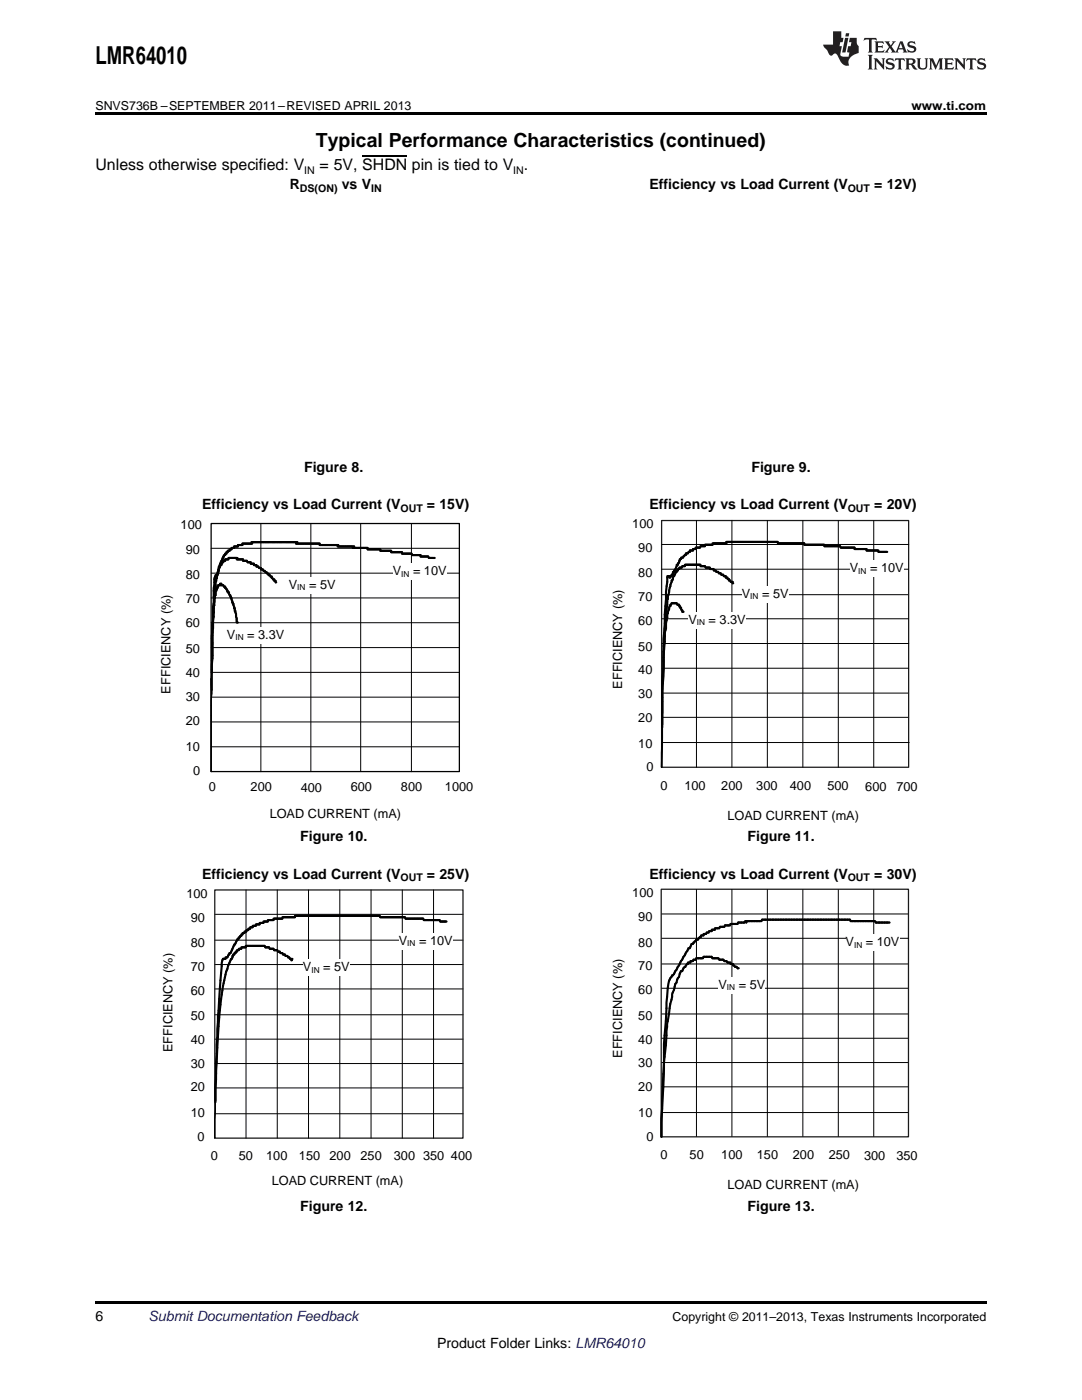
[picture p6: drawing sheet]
<svg xmlns="http://www.w3.org/2000/svg" width="216mm" height="279mm" viewBox="0 0 216 279" stroke-linecap="round" stroke-linejoin="round" font-family="sans-serif">
<path d="M19 259.7h177.8v.5h-177.8z" fill="#000"/>
<g fill="#fff">
<path d="M66.9 243.3h.3v.8h-.3z"/>
<path d="M156.1 243.3h.4v.8h-.4z"/>
</g>
<g fill="none" stroke="#000" stroke-width=".2">
<path d="M139 177.5v49.3M146 177.5v49.3M153.1 177.5v49.3M160.2 177.6v49.2M167.3 177.6v49.2M174.3 177.6v49.2M132 197.2h49.3M132 192.4h49.3M132 182.4h49.3M132.1 187.3h49.2M132 216.9h49.3M132 212.1h49.3"/>
<path d="M132 207.2h49.3M132 202.4h49.3M132 222h49.3"/>
</g>
<path d="M131.9 177.5h49.4v49.4h-49.4z" fill="none" stroke="#1a1a1a" stroke-width=".25"/>
<path d="M177.5 184.1h-2.7l-.2-.3h-4.9l-.1-.3h-17.5l-.2 .3h-2.9l-.1 .3v-.3h-.2l-.2 .3h-1.2l-.1 .3h-1.4l-.1 .3h-1l-.2 .3h-.9l-.1 .3h-.9v.2h-.6v.3h-.5l-.1 .3h-.4l-.1 .3h-.5v.3h-.5v.3h-.3l-.3 .5h-.4v.3h-.3l-.3 .6h-.3l-.4 .8h-.2l-2.8 4.9a5.5 5.5 0 0 0-1.4 3.1l-.3 6.6a50.3 50.3 0 0 0-.4 8.3l-.5 11.1v3.7v-2.9l.4-7.1a49.6 49.6 0 0 1 .5-8.3l.1-2a42.6 42.6 0 0 1 1.1-7.7v-.5l.4-.9 .2-1.1 .3-.3 .9-2.3h.2l.3-.6 .9-.8v-.3h.5v-.3h.5l.1-.3h.5v-.3h1.4l.1-.2h1.6l.1 .2h1.3l.1 .3h.9l.1 .3h.5l.2 .3h.6v.3h.5v.3h.2l.2 .3h.3l.2 .2h.2" fill="none" stroke="#000" stroke-width=".42"/>
<g fill="#fff">
<path d="M168.7 186.6h10.8v3.2h-10.8z" fill-rule="evenodd"/>
<path d="M143.3 195h9.4v3.2h-9.4z" fill-rule="evenodd"/>
</g>
<g fill="none" stroke="#000" stroke-width=".2">
<path d="M49.1 177.6v49.5M55.3 177.6v49.5M61.6 177.6v49.5M67.8 177.6v49.5M74 177.6v49.5M80.3 177.6v49.5M86.5 177.6v49.5M42.9 197.4h49.5M42.9 192.5h49.5M42.9 187.6h49.5M42.9 182.5h49.5M42.9 217.1h49.5"/>
<path d="M42.9 212.3h49.5M42.9 207.4h49.5M42.9 202.5h49.5M43 219.7l-.1 7.4 .1-7.1M42.9 222.3h49.5"/>
</g>
<path d="M42.9 177.6h49.5v49.5h-49.5z" fill="none" stroke="#1a1a1a" stroke-width=".25"/>
<path d="M58.4 191.4l-.3 .2v-.2h-.2l-.6-.6h-.3l-.2-.3h-.3l-.2-.3h-.3l-.2-.3h-.3l-.2-.3h-.6l-.1-.3h-.8l-.1-.2h-.8l-.1-.3h-3.8v.3h-.9v.2h-.5v.3h-.3v.3h-.3v.3h-.2v.3h-.3v.3h-.1l-.1 .6h-.2l-.2 .5a31.5 31.5 0 0 0-2 9.8l-.8 12-.1 6.3M89.1 183.9h-1.3l-.1-.3h-3.1l-.2-.3h-3.5l-.1-.2h-4.9l-.2-.3h-16.8v.3h-2.6v.2h-1.7v.3h-1.2v.3h-.8v.3h-.8v.3h-.8v.3h-.6v.3h-.5v.2h-.4v.3h-.3v.3h-.4v.3h-.4v.3h-.3v.3h-.2v.3h-.3v.2h-.2v.3h-.1l-.4 .9h-.1l-.8 1.7h-.2v.3h-.2l-.2 .6h-.4v.3h-.5l-.1 .2a355.3 355.3 0 0 0-1.4 28.1" fill="none" stroke="#000" stroke-width=".42"/>
<g fill="#fff">
<path d="M79.6 186.2h10.7v3.2h-10.7z" fill-rule="evenodd"/>
<path d="M60.4 191.5h9.4v3.2h-9.4z" fill-rule="evenodd"/>
</g>
<g fill="#fff">
<path d="M66.9 169.7h.3v.7h-.3z"/>
<path d="M156.1 169.7h.4v.7h-.4z"/>
</g>
<g fill="none" stroke="#000" stroke-width=".2">
<path d="M132 118.7h49.3M132.1 113.6h49.2M132.1 108.7h49.2M139 103.9v49.2M146 103.8v49.3M153.1 103.9v49.2M160.2 103.9v49.2M167.3 103.9v49.2M174.3 103.9v49.2M132 128.4h49.3M132 138.3h49.3M132.1 133.4h49.2"/>
<path d="M132.1 123.5h49.2M132 143.2h49.3M132.1 148.2h49.3"/>
</g>
<path d="M132 103.9h49.3v49.2h-49.3z" fill="none" stroke="#1a1a1a" stroke-width=".25"/>
<path d="M132.1 142.3l-.1 10.8 .1-7.9" fill="none" stroke="#000" stroke-width=".32"/>
<path d="M146.3 116.4h-.1v-.3h-.4l-.1-.3h-.3v-.2h-.2v-.3h-.4v-.3h-.4l-.1-.3h-.4l-.1-.3h-.4l-.1-.3h-.4l-.1-.3h-.4v-.2h-.7v-.3h-.9l-.1-.3h-.9v-.3h-3.1v.3h-.5l-.2 .3h-.5v.3h-.2v.2h-.3v.3h-.2l-.2 .6-.2 .3a16.9 16.9 0 0 0-1.3 5.7l-.5 4.8v2.6l-.2 3.1M177 110.1h-1.7v-.2h-2.4v-.3h-2.4v-.3h-2.7l-.2-.3h-3.1v-.3h-4v-.3h-5.3v-.2h-10.3v.2h-2.7v.3h-1.5v.3h-.9l-.1 .3h-.9v.3h-.5v.3h-.6v.2h-.3l-.1 .3h-.4v.3h-.2l-.4 .6h-.4v.3h-.2l-.4 1.1h-.3l-.1 .6-.3 .5h-.1v.3h-.2l-.3 .9h-.2v.3h-.3v-.3h-.4l-.2 4.5a190.5 190.5 0 0 0-.5 15.4l-.3 5.1M132.4 132.1l-.3 3.7v9.4M132.4 131.8l-.3 7.4M136.4 122.1h-.2l-.3-.9h-.2l-.2-.5h-.3l-.2-.3h-1l-.5 .8-.2 1.2h-.2l-.2 3.1a6.5 6.5 0 0 0-.4 2.9l-.1 1.7" fill="none" stroke="#000" stroke-width=".42"/>
<g fill="#fff">
<path d="M169.6 111.8h10.7v3.2h-10.7z" fill-rule="evenodd"/>
<path d="M148 117h9.4v3.2h-9.4z" fill-rule="evenodd"/>
<path d="M137.4 122.2h11.4v3.2h-11.4z" fill-rule="evenodd"/>
</g>
<path d="M42.1 104.5h49.6v49.5h-49.6z" fill="none" stroke="#000" stroke-width=".25"/>
<g fill="none" stroke="#000" stroke-width=".2">
<path d="M42.1 119.3h49.6M42.1 114.4h49.6M42.1 109.4h49.6M52.1 104.5v49.5M62 104.5v49.5M72 104.5v49.5M82.1 104.5v49.5M42.1 139.1h49.6M42.1 134.2h49.6M42.1 129.2h49.6M42.1 124.3h49.6M42.3 137.7l-.2 5.1"/>
<path d="M42.3 132l-.2 8.8M42.3 134.3v4.2l-.2-3.1v18.6M42.1 149h49.6M42.1 144.1h49.6"/>
</g>
<path d="M43.5 114.2h-.1v.6l-.1 .6h-.2v.5h-.1l-.4 5.5M43.5 113.9v.6l-.2 .3h-.3l-.1 .6h-.1l-.2 2-.3 16.9M43.5 113.9l.4-1.1h.3l.1-.6h.3v-.3h.3v-.3h.7v-.2h1.6v.2h.2v-.2l.1 .2h1v.3h.8l.1 .3h.6v.3h.7v.3h.5v.3h.4l.1 .3h.4v.2h.3l.2 .3h.2l.2 .3h.2l.1 .3h.3v.3h.3l.1 .3h.2v.3l.3 .2h.2v.3h.3v.3h.1M86.8 111.4h-1.2l-.2-.3h-1.5v-.3h-1.6l-.2-.3h-1.9v-.3h-2.1v-.3h-2.2v-.3h-2.6v-.3h-2.6v-.2h-.3v.2l-.1-.2h-2.7l-.1-.3v.3h-.1v-.3h-3.6v-.3h-4.5v-.3h-.1v.3h-.1v-.3h-8.7l-.1 .3v-.3h-.1v.3h-1.8v.3h-.9v.3h-.8v.2h-.5v.3h-.4v.3h-.4v.3h-.2v.3h-.3v.3h-.2l-.3 .8-.2 .3v.3h-.2v.3h-.1l-.1 .6h-.1v.8h-.2M42.4 130.8l-.1 1.5v5.4M42.4 126.2l-.1 .6v5.2M42.5 123.7l-.1 2.3M42.6 122.2l-.1 .9M47.5 124.2h-.3v-.8l-.2-1.5h-.2v-.5h-.1l-.1-.9-.3-.3-.1-.8h-.1l-.1-.6-.3-.3v-.3h-.3v-.3l-.5-.5v-.3h-.2l-.1-.3h-.4v-.3h-.2v.3l-.1-.3v.3h-.4v.3h-.1l-.1 .5-.3 .3v.9h-.1l-.1 .9-.4 7.1" fill="none" stroke="#000" stroke-width=".42"/>
<g fill="#fff">
<path d="M78.4 112.5h10.7v3.2h-10.7z" fill-rule="evenodd"/>
<path d="M57.6 115.2h9.4v3.2h-9.4z" fill-rule="evenodd"/>
<path d="M45.3 125.2h11.4v3.2h-11.4z" fill-rule="evenodd"/>
</g>
<g fill="#fff">
<path d="M66.9 96h.3v.7h-.3z"/>
<path d="M156.1 96h.4v.7h-.4z"/>
</g>
<path d="M19 22.5h177.8v.5h-177.8z" fill="#000"/>
<g fill="#231f20">
<path d="M172.5 7.6l-.1 .5 .4-.2h.6v.1v2.1l-.2 .4h.9l-.2-.4v-2.1l.1-.1h.5l.5 .2-.2-.5zM174.5 8.3l.2 .3v1.5l-.2 .4h1.8l.2-.6a1.04 1.04 0 0 1-1.3 .2v-.7h.6l.3 .2v-.6l-.3 .2h-.6v-.6l.8-.1 .4 .3-.2-.5zM176.5 8.3l.9 1.1-.9 1.1h.8l-.2-.2 .4-.7 .5 .7-.2 .2h1.5l-.2-.2 .2-.4h.9l.1 .4-.2 .2h1l-.3-.3-.7-1.9h-.5l-.9 2-.8-1 .9-1h-.8l.1 .3-.4 .5-.3-.6 .1-.2zM179.7 8.6l.4 1h-.7zM181.3 8.4a.63 .63 0 0 0-.2 .7 .63 .63 0 0 0 .6 .4l.6 .2 .1 .2a.75 .75 0 0 1-.7 .4 .75 .75 0 0 1-.6-.5l.1 .7 .1-.1a1.11 1.11 0 0 0 1.5-.6 1.13 1.13 0 0 0-1.2-.8l-.1-.4a1.04 1.04 0 0 1 1.2 .2l-.2-.5-.2 .1-.4-.2zM173.2 10.9l.2 .4v2.2l-.2 .4h1l-.3-.4v-2.2l.3-.4zM174.3 11.6l.3 .4v1.5l-.3 .4h.8l-.2-.4v-1.3l1.5 1.7v-1.9l.2-.4h-.7l.2 .4v.9l-1.1-1.3zM177 11.8a.62 .62 0 0 0-.2 .7 .62 .62 0 0 0 .6 .4l.6 .1 .1 .3a.76 .76 0 0 1-.7 .3 .76 .76 0 0 1-.7-.4l.2 .7 .1-.1a1.11 1.11 0 0 0 1.5-.6 1.13 1.13 0 0 0-1.2-.8l-.1-.4a1.04 1.04 0 0 1 1.2 .2l-.2-.6-.2 .1-.5-.1zM178.7 11.6l-.2 .6a.61 .61 0 0 1 .8-.3v1.6l-.2 .4h.9l-.2-.4v-1.6a.63 .63 0 0 1 .7 .3l-.1-.6zM180.6 11.6l.3 .4v1.5l-.3 .4h1l-.2-.2-.1-.8 .6 .2a.76 .76 0 0 0 1.2 .7l-1-1a.58 .58 0 0 0 .6-.5 .58 .58 0 0 0-.5-.6zM181.4 11.9h.1a.45 .45 0 0 1 .5 .1 .45 .45 0 0 1 .1 .5l-.8 .2zM182.9 11.6l.2 .2a2.17 2.17 0 0 0 .3 1.9 .99 .99 0 0 0 1.6-.6v-1.1l.2-.4h-.7l.2 .2a1.92 1.92 0 0 1-.2 1.8 .6 .6 0 0 1-.9-.5v-1.1l.2-.4zM185.4 11.6l.2 .4v1.5l-.2 .4h.7l-.2-.4v-1.4l.8 1.8 .8-1.8v1.4l-.2 .4h.9l-.2-.4v-1.5l.2-.4h-.8l-.6 1.5-.6-1.5zM188.4 11.6l.2 .4v1.5l-.2 .4h1.8l.1-.6a1.04 1.04 0 0 1-1.2 .1v-.6h.5l.4 .2v-.6l-.4 .2h-.5v-.7h.8l.3 .3-.1-.6zM190.5 11.6l.2 .4v1.5l-.2 .4h.7l-.2-.4v-1.3l1.5 1.7v-1.9l.2-.4h-.7l.2 .4v.9l-1.1-1.3zM192.9 11.6l-.1 .6a.61 .61 0 0 1 .7-.3l.1 1.6-.3 .4h1l-.3-.4 .1-1.6a.63 .63 0 0 1 .7 .3l-.1-.6zM195.2 11.8a.62 .62 0 0 0-.2 .7 .62 .62 0 0 0 .6 .4l.6 .1 .1 .3a.76 .76 0 0 1-.7 .3 .76 .76 0 0 1-.6-.4l.1 .7 .1-.1a1.11 1.11 0 0 0 1.6-.6 1.13 1.13 0 0 0-1.3-.8l-.1-.4a1.04 1.04 0 0 1 1.2 .2l-.1-.6-.2 .1-.5-.1z"/>
<path d="M166.2 6.3v2.6h-1.9v.4l.8 .9a.91 .91 0 0 0 1 .8 .56 .56 0 0 1 .5-.3 .56 .56 0 0 1 .5 .3l.4 .8a1.53 1.53 0 0 0 1.9 1.2 1.54 1.54 0 0 1 1-2.1l.9-.3v-1.4a1.52 1.52 0 0 1-.4-1.6h-1.3l-.2 .8h.5l-.2 .8h-.5l-.1 1v.2l.4 .1-.2 .8a1.93 1.93 0 0 1-1.6-.3l.3-1.8h-.5l.2-.8h.4l.2-.8h-.4v-1.3zM168.6 7.6l-.6 2.9h.7l.6-2.9zM168.8 6.6l-.1 .7h.6l.2-.7z"/>
</g>
<path d="M72.3 31.2h8.9" fill="none" stroke="#000" stroke-width=".21"/>
<text font-size="4.9" x="19" y="12.8">LMR64010</text>
<text font-size="3.9" x="63" y="29.3">Typical Performance Characteristics (continued)</text>
<g font-size="3.2">
<text x="19" y="34">Unless otherwise specified: V</text>
<text x="63.8" y="34">= 5V, SHDN pin is tied to V .</text>
</g>
<g font-size="2.8">
<text x="57.8" y="37.7">R</text>
<text x="68.2" y="37.7">vs V</text>
<text x="129.6" y="37.7">Efficiency vs Load Current (V</text>
<text x="174.4" y="37.7">= 12V)</text>
<text x="60.7" y="94.3">Figure 8.</text>
<text x="149.9" y="94.3">Figure 9.</text>
<text x="40.3" y="101.7">Efficiency vs Load Current (V</text>
<text x="85.2" y="101.7">= 15V)</text>
<text x="129.6" y="101.7">Efficiency vs Load Current (V</text>
<text x="174.4" y="101.7">= 20V)</text>
<text x="59.9" y="167.9">Figure 10.</text>
<text x="149.2" y="167.9">Figure 11.</text>
<text x="40.3" y="175.3">Efficiency vs Load Current (V</text>
<text x="85.2" y="175.3">= 25V)</text>
<text x="129.6" y="175.3">Efficiency vs Load Current (V</text>
<text x="174.4" y="175.3">= 30V)</text>
<text x="59.9" y="241.6">Figure 12.</text>
<text x="149.2" y="241.6">Figure 13.</text>
<text x="19" y="263.6">6</text>
<text x="87.2" y="269">Product Folder Links: LMR64010</text>
</g>
<text font-size="2.8" fill="#0000c8" x="29.6" y="263.6">Submit Documentation Feedback</text>
<g font-size="2.5">
<text x="19" y="21.9">SNVS736B –SEPTEMBER 2011–REVISED APRIL 2013</text>
<text x="181.9" y="21.9">www.ti.com</text>
<text x="36" y="105.7">100</text>
<text x="126.2" y="105.4">100</text>
<text x="37.1" y="110.5">90</text>
<text x="127.4" y="110.2">90</text>
<text x="37.1" y="115.6">80</text>
<text x="57.6" y="117.5">V</text>
<text x="61.7" y="117.5">= 5V</text>
<text x="78.4" y="114.8">V</text>
<text x="82.4" y="114.8">= 10V</text>
<text x="127.4" y="115.2">80</text>
<text x="148" y="119.3">V</text>
<text x="152.1" y="119.3">= 5V</text>
<text x="169.6" y="114.1">V</text>
<text x="173.6" y="114.1">= 10V</text>
<text x="37.1" y="125.2">60</text>
<text x="37.1" y="120.4">70</text>
<text x="127.4" y="124.8">60</text>
<text x="127.4" y="120">70</text>
<text x="137.4" y="124.4">V</text>
<text x="141.4" y="124.4">= 3.3V</text>
<text x="37.1" y="130.3">50</text>
<text x="45.3" y="127.5">V</text>
<text x="49.3" y="127.5">= 3.3V</text>
<text x="127.4" y="129.8">50</text>
<text x="37.1" y="135.1">40</text>
<text x="124.1" y="137.4" transform="rotate(-90 124.1 137.4)">EFFICIENCY (%)</text>
<text x="127.4" y="134.6">40</text>
<text x="34" y="138.4" transform="rotate(-90 34 138.4)">EFFICIENCY (%)</text>
<text x="37.1" y="140">30</text>
<text x="127.4" y="139.4">30</text>
<text x="37.1" y="149.9">10</text>
<text x="37.1" y="144.8">20</text>
<text x="127.4" y="149.2">10</text>
<text x="127.4" y="144.1">20</text>
<text x="38.5" y="154.7">0</text>
<text x="129" y="154">0</text>
<text x="41.7" y="157.9">0</text>
<text x="50" y="157.8">200</text>
<text x="60" y="158">400</text>
<text x="70" y="157.9">600</text>
<text x="80" y="157.8">800</text>
<text x="88.8" y="157.8">1000</text>
<text x="131.8" y="157.6">0</text>
<text x="136.6" y="157.6">100</text>
<text x="143.9" y="157.6">200</text>
<text x="150.9" y="157.7">300</text>
<text x="157.6" y="157.6">400</text>
<text x="165.1" y="157.6">500</text>
<text x="172.7" y="157.8">600</text>
<text x="178.9" y="157.8">700</text>
<text x="53.8" y="163.3">LOAD CURRENT (mA)</text>
<text x="145.2" y="163.6">LOAD CURRENT (mA)</text>
<text x="37.2" y="179.2">100</text>
<text x="126.2" y="179.1">100</text>
<text x="38.1" y="184">90</text>
<text x="127.4" y="183.9">90</text>
<text x="38.1" y="189">80</text>
<text x="79.6" y="188.5">V</text>
<text x="83.6" y="188.5">= 10V</text>
<text x="127.4" y="188.9">80</text>
<text x="168.7" y="188.9">V</text>
<text x="172.8" y="188.9">= 10V</text>
<text x="38.1" y="193.7">70</text>
<text x="60.4" y="193.8">V</text>
<text x="64.5" y="193.8">= 5V</text>
<text x="127.4" y="193.7">70</text>
<text x="143.3" y="197.3">V</text>
<text x="147.4" y="197.3">= 5V</text>
<text x="38.1" y="203.5">50</text>
<text x="38.1" y="198.5">60</text>
<text x="127.4" y="203.5">50</text>
<text x="127.4" y="198.4">60</text>
<text x="34.5" y="210" transform="rotate(-90 34.5 210)">EFFICIENCY (%)</text>
<text x="38.1" y="208.3">40</text>
<text x="127.4" y="208.3">40</text>
<text x="38.1" y="213.1">30</text>
<text x="124.1" y="211.1" transform="rotate(-90 124.1 211.1)">EFFICIENCY (%)</text>
<text x="127.4" y="213">30</text>
<text x="38.1" y="217.8">20</text>
<text x="127.4" y="217.8">20</text>
<text x="38.1" y="222.9">10</text>
<text x="39.4" y="227.6">0</text>
<text x="127.4" y="222.9">10</text>
<text x="129" y="227.6">0</text>
<text x="42.1" y="231.5">0</text>
<text x="47.7" y="231.5">50</text>
<text x="53.1" y="231.5">100</text>
<text x="59.6" y="231.5">150</text>
<text x="65.8" y="231.5">200</text>
<text x="71.9" y="231.5">250</text>
<text x="78.6" y="231.5">300 350 400</text>
<text x="131.8" y="231.3">0</text>
<text x="137.6" y="231.3">50</text>
<text x="143.9" y="231.3">100</text>
<text x="151" y="231.4">150</text>
<text x="158.2" y="231.3">200</text>
<text x="165.4" y="231.3">250</text>
<text x="172.4" y="231.4">300</text>
<text x="178.9" y="231.4">350</text>
<text x="54.2" y="236.4">LOAD CURRENT (mA)</text>
<text x="145.2" y="237.3">LOAD CURRENT (mA)</text>
<text x="134.2" y="263.6">Copyright © 2011–2013, Texas Instruments Incorporated</text>
</g>
<g font-size="2.1">
<text x="60.7" y="34.6">IN</text>
<text x="102.4" y="34.6">IN</text>
<text x="59.8" y="38.3">DS(ON)</text>
<text x="74" y="38.3">IN</text>
<text x="169.2" y="38.3">OUT</text>
<text x="79.9" y="102.2">OUT</text>
<text x="169.2" y="102.2">OUT</text>
<text x="79.9" y="175.9">OUT</text>
<text x="169.2" y="175.9">OUT</text>
</g>
<g font-size="1.7">
<text x="59.3" y="117.8">IN</text>
<text x="80.1" y="115.1">IN</text>
<text x="149.7" y="119.6">IN</text>
<text x="171.3" y="114.5">IN</text>
<text x="139" y="124.8">IN</text>
<text x="47" y="127.8">IN</text>
<text x="81.3" y="188.9">IN</text>
<text x="170.4" y="189.2">IN</text>
<text x="62.1" y="194.1">IN</text>
<text x="145" y="197.6">IN</text>
</g>
</svg>
